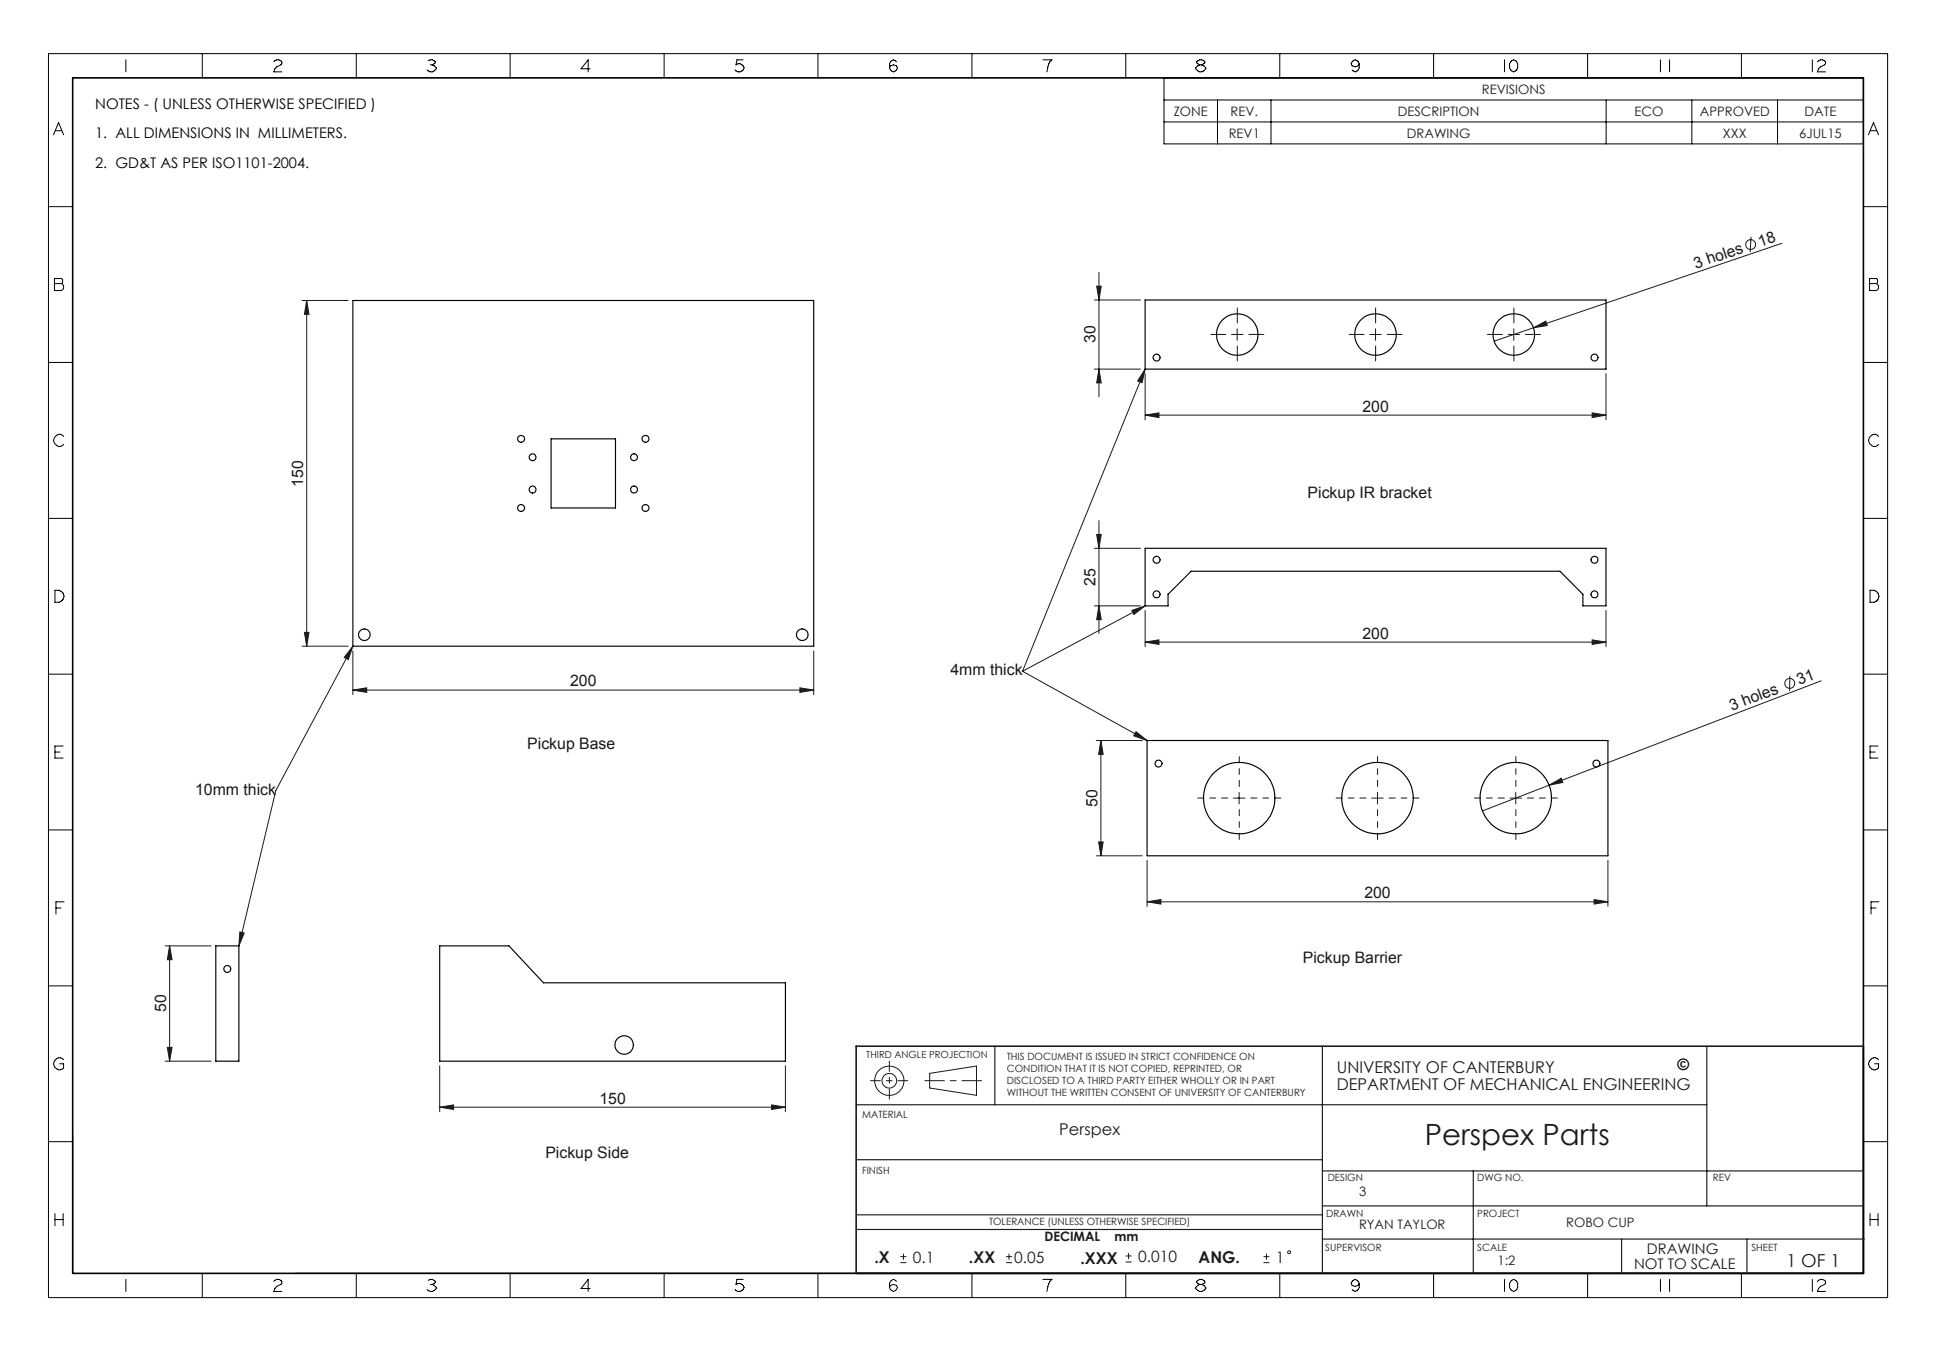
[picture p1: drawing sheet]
<svg xmlns="http://www.w3.org/2000/svg" width="420mm" height="297mm" viewBox="0 0 420 297" stroke-linecap="round" stroke-linejoin="round" font-family="sans-serif">
<g fill="none" stroke="#191924" stroke-width=".22">
<path d="M238.4 59.1v27M379.9 51.4l-.2 3.3M386.6 52.8l-53.9 18.3M65.5 65.2h10M66.5 65.2v75M66.5 65.2l.5 3h-1zM237.4 65.1h10M237.9 62.1h1l-.5 3zM267.2 72.6h2.5M268.4 71.3v2.5M297.1 72.6h2.5M298.4 71.3v2.5"/>
<path d="M327.2 72.6h2.5M328.4 71.3v2.5M332.7 71.1l2.7-1.4 .3 .9zM332.7 71.1l-8.6 2.9M237.4 80.1h10M238.4 80.1l.5 3h-1zM248.4 90.1l3-.5v1zM248.4 81.1v10M248.4 90.1h100M248.4 80.1l-.6 2.9-1-.3zM248.4 80.1l-26.6 65.5M345.4 89.6l3 .5-3 .5z"/>
<path d="M348.4 81.1v10M237.4 119h10M237.9 116h1l-.5 3zM238.4 113v24.4M66 137.2h1l-.5 3zM237.4 131.4h10M238.4 131.4l.5 3h-1zM245.5 132.4l2.9-1-2.4 1.9zM248.4 131.4l-26.6 14.2M248.4 139.3l3-.5v1zM248.4 132.4v7.9M248.4 139.3h100"/>
<path d="M345.4 138.8l3 .5-3 .5zM348.4 132.4v7.9M65.5 140.2h10M76.6 140.2l-1 2.9-.9-.5zM76.6 140.2l-16.8 31.3-8 33.7M76.6 149.7l3-.5v1zM76.6 141.2v9.5M76.6 149.7h99.9M173.5 149.2l3 .5-3 .5zM176.5 141.2v9.5M221.8 145.6l27 15.1M246.5 158.7l2.3 2-2.8-1.1z"/>
<path d="M388.3 146.6l-.1 3.3M395.1 147.7l-59 22.7M237.8 160.7h10M238.8 160.7l.5 3h-1zM238.8 160.7v25M267.6 173.1h2.5M268.8 171.9v2.5M297.6 173.1h2.5M298.8 171.9v2.5M327.6 173.1h2.5M328.8 171.9v2.5M336.1 170.4l2.6-1.6 .4 1z"/>
<path d="M336.1 170.4l-14.5 5.5M237.8 185.7h10M238.3 182.7h1l-.5 3zM248.8 195.6l3-.4v.9zM248.8 186.7v9.9M248.8 195.6h100M345.8 195.2l3 .4-3 .5zM348.8 186.7v9.9M35.8 205.2h10M36.8 205.2l.5 3h-1zM36.8 205.2v25M52 202.2l1 .2-1.2 2.8z"/>
<path d="M35.8 230.2h10M36.3 227.2h1l-.5 3zM95.4 231.2v10M167.4 239.7l3 .5-3 .5zM170.4 231.2v10M201.7 232.9l10.1-1.6v6.3l-10.1-1.6zM95.4 240.2l3-.5v1zM95.4 240.2h75M195.3 273.9h1.3M195.3 272.6h1.3M196 272v1.3M218.3 273.9h1.3"/>
<path d="M218.3 272.6h1.3M218.9 272v1.3M244.2 273.8h1.3M244.2 272.5h1.3M244.8 271.8v1.4M274.1 273.9h1.3M274.1 272.6h1.3M274.7 272v1.3"/>
<circle cx="379.8" cy="53.1" r="1.08"/>
<circle cx="388.2" cy="148.2" r="1.07"/>
<circle cx="192.9" cy="234.5" r="3.2"/>
<circle cx="192.9" cy="234.5" r="1.58"/>
<circle cx="279.7" cy="271.7" r=".32"/>
</g>
<g fill="none" stroke="#000" stroke-width=".22">
<path d="M10.5 11.6h399v269.9h-399zM27.3 13v2.6M43.9 11.6v5.3M59.4 13.4a.92 .92 0 0 1 1-.4 .92 .92 0 0 1 .7 .8l-1.5 1.1-.2 .7h1.7M77.3 11.6v5.3M92.9 13.2a.96 .96 0 0 1 1.5 .4l-.6 .5M93.3 14.1h.5M93.8 14.1l.9 .6a1.11 1.11 0 0 1-.9 .9 1.11 1.11 0 0 1-1.1-.4M110.7 11.6v5.3M128 14.9h-2l1.6-1.9v2.6M144.1 11.6v5.3M161.2 13h-1.3l-.2 1.1a1.08 1.08 0 0 1 1.7 .6 1.11 1.11 0 0 1-.8 .9 1.11 1.11 0 0 1-1.1-.4"/>
<path d="M177.4 11.6v5.3M193.2 14.3l.6-.2 .7 .2a.87 .87 0 0 1-.7 1.3 .87 .87 0 0 1-.6-1.3zM194.5 13.4l-.2-.2a.87 .87 0 0 0-1.3 .6v.9M210.9 11.6v5.3M226.2 13h2a3.4 3.4 0 0 0-1.1 2.6M244.2 11.6v5.3M252.5 16.9h151.7v14.3h-151.7zM260.3 14.1l-.7-.5a.92 .92 0 0 1 .9-.6 .92 .92 0 0 1 .9 .6l-.7 .5M260.3 14.1l-.9 .6a1.11 1.11 0 0 0 1.1 .9 1.11 1.11 0 0 0 1.1-.9l-.9-.6M260.3 14.1h.4M277.6 11.6v5.3M293.3 13.4l.2-.2a.91 .91 0 0 1 1.4 .6l-.3 .5-.6 .2-.7-.2-.2-.5z"/>
<path d="M294.9 13.8v.9a.91 .91 0 0 1-1.4 .7l-.2-.2M311 11.6v5.3M326.4 13v2.6M327.7 13.4l.2-.2a.87 .87 0 0 1 1.3 .6v.9a.87 .87 0 0 1-1.3 .7l-.4-.7v-.9zM344.4 11.6v5.3M360.2 13v2.6M362.2 13v2.6M377.8 11.6v5.3M393.2 13v2.6M394.3 13.4a1.1 1.1 0 0 1 1.7 0v.4l-1.1 .7-.4 .4-.2 .7h1.7M11.6 29.2l1.1-2.6 1.1 2.6M12 28.4h1.4"/>
<path d="M252.5 21.7h151.7M252.5 26.5h151.7M264.1 21.7v9.5M275.7 21.7v9.5M348.4 21.7v9.5M367 21.7v9.5M385.6 21.7v9.5M405.3 29.2l1.1-2.6 1.1 2.6M405.8 28.4h1.3M10.5 44.8h5.3M404.2 44.8h5.3M10.5 78.6h5.3"/>
<path d="M11.8 60.4h1.6l.2 .2v.7l-.2 .2 .4 .4v.7l-.4 .4h-1.6zM11.8 61.5h1.6M404.2 78.6h5.3M405.6 60.4h1.5l.2 .2v.7l-.2 .2 .4 .4v.7l-.4 .4h-1.5zM405.6 61.5h1.5M13.8 94.7a1.29 1.29 0 0 0-2.1 .3 1.29 1.29 0 0 0 1 1.9h.4l.7-.5M407.5 94.7a1.25 1.25 0 0 0-1.9 .1 1.25 1.25 0 0 0 .4 1.8 .98 .98 0 0 0 1.5-.2M10.5 112.5h5.3M404.2 112.5h5.3M11.9 128.1a1.56 1.56 0 0 1 2 1.3 1.57 1.57 0 0 1-2 1.3zM405.7 128.1a1.51 1.51 0 0 1 1.9 1.3 1.55 1.55 0 0 1-1.9 1.3zM10.5 146.3h5.3"/>
<path d="M404.2 146.3h5.3M11.9 163.2h1.1M13.7 161.9h-1.8v2.6h1.8M405.7 163.2h1.1M407.4 161.9h-1.7v2.6h1.7M10.5 180.1h5.3M12.1 197h1.1M13.9 195.6h-1.8v2.7M404.2 180.1h5.3M405.9 197h1.1M407.6 195.6h-1.7v2.7M10.5 213.9h5.3"/>
<path d="M404.2 213.9h5.3M13.8 229.9a1.26 1.26 0 0 0-1.8 0 1.26 1.26 0 0 0 0 1.8 1.26 1.26 0 0 0 1.8 0v-.9h-.9M407.5 229.9a1.27 1.27 0 0 0-1.8 0 1.27 1.27 0 0 0 0 1.8 1.27 1.27 0 0 0 1.8 0v-.9h-.8M10.5 247.7h5.3M15.8 246.2v30M404.2 247.7h5.3M404.3 246.2v30h-340.3M11.9 263.3v2.6M11.9 264.6h1.8M13.7 263.3v2.6M27.3 277.6v2.6M43.9 276.3v5.2"/>
<path d="M59.4 278a.92 .92 0 0 1 1-.5 .92 .92 0 0 1 .7 .9l-1.1 .7-.4 .4-.2 .7h1.7M77.3 276.3v5.2M92.9 277.8a.95 .95 0 0 1 1.5 .4l-.6 .5M93.3 278.7h.5M93.8 278.7l.9 .6a1.14 1.14 0 0 1-2 .4M110.7 276.3v5.2M128 279.5h-2l1.6-1.9v2.6M144.1 276.3v5.2M161.2 277.6h-1.3l-.2 1.1a1.11 1.11 0 0 1 1.7 .6 1.11 1.11 0 0 1-.8 .9 1.11 1.11 0 0 1-1.1-.5M177.4 276.3v5.2M193.2 278.9l.6-.2 .7 .2a.87 .87 0 0 1-.7 1.3 .87 .87 0 0 1-.6-1.3zM194.5 278l-.2-.2a.87 .87 0 0 0-1.3 .6v.9"/>
<path d="M210.9 276.3v5.2M226.2 277.6h2a3.6 3.6 0 0 0-1.1 2.6M244.2 276.3v5.2M260.3 278.7l-.9 .6a1.12 1.12 0 0 0 1.1 .9 1.12 1.12 0 0 0 1.1-.9l-.4-.4-.5-.2M260.3 278.7h.4M260.3 278.7l-.7-.5a.91 .91 0 0 1 .9-.7 .91 .91 0 0 1 .9 .7l-.7 .5M277.6 276.3v5.2M293.3 278l.2-.2a.91 .91 0 0 1 1.4 .6l-.3 .5-.6 .2-.7-.2-.2-.5zM294.9 278.4v.9a.89 .89 0 0 1-.7 .7 .89 .89 0 0 1-.9-.3M311 276.3v5.2M326.4 277.6v2.6M327.7 278l.2-.2a.87 .87 0 0 1 1.3 .6v.9a.88 .88 0 0 1-.8 .9 .88 .88 0 0 1-.9-.9v-.9z"/>
<path d="M344.4 276.3v5.2M360.2 277.6v2.6M362.2 277.6v2.6M377.8 276.3v5.2M393.2 277.6v2.6M394.3 278a1.1 1.1 0 0 1 1.7 0v.4l-1.1 .7-.4 .4-.2 .7h1.7M405.7 264.6h1.7M405.7 263.3v2.6M407.4 263.3v2.6"/>
</g>
<path d="M265.9 72.6h-3.2M268.4 70.1v-3.3M268.4 75.1v3.2M270.9 72.6h3.3M295.9 72.6h-3.2M298.4 70.1v-3.3M298.4 75.1v3.2M300.9 72.6h3.3M325.9 72.6h-3.2M328.4 70.1v-3.3M328.4 75.1v3.2M330.9 72.6h3.3" fill="none" stroke="#191924" stroke-width=".22" stroke-dasharray="15.2 1.3 1.3 1.3"/>
<path d="M266.4 173.1h-6.5M268.9 170.6v-6.5M268.9 175.6v6.5M271.4 173.1h6.5M296.4 173.1h-6.5M298.9 170.6v-6.5M298.9 175.6v6.5M301.4 173.1h6.5M326.4 173.1h-6.5M328.9 170.6v-6.5M328.9 175.6v6.5M331.4 173.1h6.5" fill="none" stroke="#191924" stroke-width=".22" stroke-dasharray="15.2 1.3 1.3 1.3" stroke-dashoffset="13.9"/>
<path d="M15.8 16.9h388.4v259.4h-388.4z" fill="none" stroke="#000" stroke-width=".35"/>
<path d="M200.6 234.5h12.3" fill="none" stroke="#191924" stroke-width=".22" stroke-dasharray="15.2 1.3 1.3 1.3" stroke-dashoffset="11"/>
<path d="M188.8 234.5h8.1M192.9 230.3v8.1" fill="none" stroke="#191924" stroke-width=".22" stroke-dasharray="15.2 1.3 1.3 1.3" stroke-dashoffset="13.1"/>
<g fill="none" stroke="#191924" stroke-width=".25">
<path d="M185.7 239.7h184.6M215.8 227v12.7M286.9 227v49.3M370.3 227v34.6M185.7 251.6h101.2M286.9 254h117.3M319.6 254v22.3M185.7 263.6h101.2M185.7 266.7h101.2M286.9 261.6h117.3M286.9 268.8h117.6M351.8 268.8v7.5"/>
<path d="M379 268.8v7.5"/>
</g>
<path d="M404.2 227h-218.5v49.3" fill="none" stroke="#191924" stroke-width=".35"/>
<g fill="#191924">
<path d="M332.7 71.1l2.7-1.4 .3 .9z"/>
<path d="M336.1 170.4l2.6-1.6 .4 1z"/>
<path d="M76.6 140.2l-1 2.9-.9-.5zM52 202.2l1 .2-1.2 2.8zM245.5 132.4l2.9-1-2.4 1.9zM246.5 158.7l2.3 2-2.8-1.1zM248.4 80.1l-.6 2.9-1-.3z"/>
<path d="M345.4 89.6l3 .5-3 .5zM248.4 90.1l3-.5v1z"/>
<path d="M248.8 195.6l3-.4v.9zM345.8 195.2l3 .4-3 .5zM248.4 139.3l3-.5v1zM345.4 138.8l3 .5-3 .5zM76.6 149.7l3-.5v1zM173.5 149.2l3 .5-3 .5z"/>
<path d="M95.4 240.2l3-.5v1zM167.4 239.7l3 .5-3 .5z"/>
<path d="M238.8 160.7l.5 3h-1zM238.3 182.7h1l-.5 3zM36.8 205.2l.5 3h-1zM36.3 227.2h1l-.5 3zM237.9 116h1l-.5 3zM238.4 131.4l.5 3h-1zM237.9 62.1h1l-.5 3zM238.4 80.1l.5 3h-1zM66.5 65.2l.5 3h-1zM66 137.2h1l-.5 3z"/>
</g>
<g fill="none" stroke="#000" stroke-width=".25">
<path d="M76.6 65.2h99.9v75h-99.9zM248.4 65.1h100v15h-100zM119.6 95.2h13.9v15h-13.9zM248.4 119h100v12.4h-5v-2.5l-5-5h-80l-5 5v2.5h-5zM248.8 160.7h100v25h-100zM46.8 205.2h5v25h-5zM95.4 205.2h15l7.5 8h52.5v17h-75z"/>
<circle cx="250.9" cy="77.6" r=".75"/>
<circle cx="268.4" cy="72.6" r="4.5"/>
<circle cx="298.4" cy="72.6" r="4.5"/>
<circle cx="328.4" cy="72.6" r="4.5"/>
<circle cx="345.9" cy="77.6" r=".75"/>
<circle cx="113" cy="95.2" r=".76"/>
<circle cx="115.5" cy="99.2" r=".74"/>
<circle cx="137.6" cy="99.2" r=".75"/>
<circle cx="140" cy="95.2" r=".76"/>
<circle cx="113" cy="110.2" r=".76"/>
<circle cx="115.5" cy="106.2" r=".75"/>
<circle cx="137.6" cy="106.2" r=".75"/>
<circle cx="140" cy="110.2" r=".76"/>
<circle cx="79" cy="137.7" r="1.26"/>
<circle cx="174" cy="137.7" r="1.26"/>
<circle cx="250.9" cy="128.9" r=".76"/>
<circle cx="250.9" cy="121.5" r=".75"/>
<circle cx="345.9" cy="121.5" r=".75"/>
<circle cx="345.9" cy="129" r=".76"/>
<circle cx="251.3" cy="165.7" r=".76"/>
<circle cx="268.8" cy="173.1" r="7.7"/>
<circle cx="298.8" cy="173.2" r="7.8"/>
<circle cx="328.8" cy="173.1" r="7.7"/>
<circle cx="346.3" cy="165.6" r=".77"/>
<circle cx="49.3" cy="210.2" r=".74"/>
<circle cx="135.4" cy="226.7" r="2.01"/>
</g>
<text font-size="6.3" fill="#191924" x="309.1" y="248.4">Perspex Parts</text>
<text font-size="3.9" fill="#191924" x="387.5" y="274.9">1 OF 1</text>
<g font-size="3.5" fill="#191924">
<text x="290" y="232.9">UNIVERSITY OF CANTERBURY</text>
<text x="290" y="236.4">DEPARTMENT OF MECHANICAL ENGINEERING</text>
<text x="229.8" y="246.2">Perspex</text>
<text x="189.7" y="273.9">.X</text>
<text x="210.2" y="273.9">.XX</text>
<text x="234.4" y="274.2">.XXX</text>
<text x="260" y="273.9">ANG.</text>
</g>
<g font-size="3.4" fill="#191924">
<text x="381.9" y="53.5" transform="rotate(-19 381.9 53.5)">18</text>
<text x="367.9" y="58.3" transform="rotate(-19 367.9 58.3)">3 holes</text>
<text x="237.7" y="74.5" transform="rotate(-90 237.7 74.5)">30</text>
<text x="295.6" y="89.3">200</text>
<text x="65.8" y="105.6" transform="rotate(-90 65.8 105.6)">150</text>
<text x="283.7" y="108.1">Pickup IR bracket</text>
<text x="237.7" y="127.1" transform="rotate(-90 237.7 127.1)">25</text>
<text x="295.6" y="138.5">200</text>
<text x="123.7" y="148.9">200</text>
<text x="206.2" y="146.5">4mm thick</text>
<text x="390.3" y="148.7" transform="rotate(-21 390.3 148.7)">31</text>
<text x="375.7" y="154.3" transform="rotate(-21 375.7 154.3)">3 holes</text>
<text x="114.4" y="162.6">Pickup Base</text>
<text x="42.3" y="172.5">10mm thick</text>
<text x="238.1" y="175" transform="rotate(-90 238.1 175)">50</text>
<text x="296" y="194.9">200</text>
<text x="282.6" y="209">Pickup Barrier</text>
<text x="36.1" y="219.6" transform="rotate(-90 36.1 219.6)">50</text>
<text x="130.1" y="239.4">150</text>
<text x="118.3" y="251.3">Pickup Side</text>
<text x="198" y="273.9">0.1</text>
<text x="220" y="273.9">0.05</text>
<text x="246.9" y="273.8">0.010</text>
<text x="276.8" y="273.9">1</text>
</g>
<text font-size="3.4" x="363.9" y="232.1">©</text>
<g font-size="3.2">
<text x="20.7" y="23.7">NOTES - ( UNLESS OTHERWISE SPECIFIED )</text>
<text x="20.7" y="30">1. ALL DIMENSIONS IN MILLIMETERS.</text>
<text x="20.7" y="36.4">2. GD&amp;T AS PER ISO1101-2004.</text>
</g>
<g font-size="3.2" fill="#191924">
<text x="354.5" y="275.2">NOT TO SCALE</text>
<text x="357.3" y="272.1">DRAWING</text>
</g>
<g font-size="2.8" fill="#191924">
<text x="321.5" y="20.3">REVISIONS</text>
<text x="254.6" y="25.1">ZONE</text>
<text x="266.6" y="29.9">REV1</text>
<text x="267" y="25.1">REV.</text>
<text x="303.3" y="25.1">DESCRIPTION</text>
<text x="305.2" y="29.9">DRAWING</text>
<text x="354.6" y="25.1">ECO</text>
<text x="368.8" y="25.1">APPROVED</text>
<text x="373.8" y="29.9">XXX</text>
<text x="390.3" y="29.9">6JUL15</text>
<text x="391.5" y="25.1">DATE</text>
<text x="294.8" y="259.5">3</text>
<text x="226.6" y="269.3">DECIMAL</text>
<text x="241.8" y="269.3">mm</text>
<text x="294.8" y="266.6">RYAN TAYLOR</text>
<text x="339.8" y="266.3">ROBO CUP</text>
<text x="324.9" y="274.5">1:2</text>
</g>
<g font-size="2.2" fill="#191924">
<text x="218.4" y="229.9">THIS DOCUMENT IS ISSUED IN STRICT CONFIDENCE ON</text>
<text x="218.4" y="232.5">CONDITION THAT IT IS NOT COPIED, REPRINTED, OR</text>
<text x="218.4" y="235.2">DISCLOSED TO A THIRD PARTY EITHER WHOLLY OR IN PART</text>
<text x="218.4" y="237.8">WITHOUT THE WRITTEN CONSENT OF UNIVERSITY OF CANTERBURY</text>
<text x="187" y="242.6">MATERIAL</text>
<text x="187" y="254.6">FINISH</text>
<text x="288" y="256.2">DESIGN</text>
<text x="320.5" y="256.2">DWG NO.</text>
<text x="371.6" y="256.2">REV</text>
<text x="214.6" y="265.8">TOLERANCE (UNLESS OTHERWISE SPECIFIED)</text>
<text x="287.7" y="264">DRAWN</text>
<text x="320.5" y="264">PROJECT</text>
<text x="287.5" y="271.4">SUPERVISOR</text>
<text x="320.5" y="271.4">SCALE</text>
<text x="380" y="271.4">SHEET</text>
</g>
<text font-size="2.1" fill="#191924" x="187.9" y="229.6">THIRD ANGLE PROJECTION</text>
</svg>
